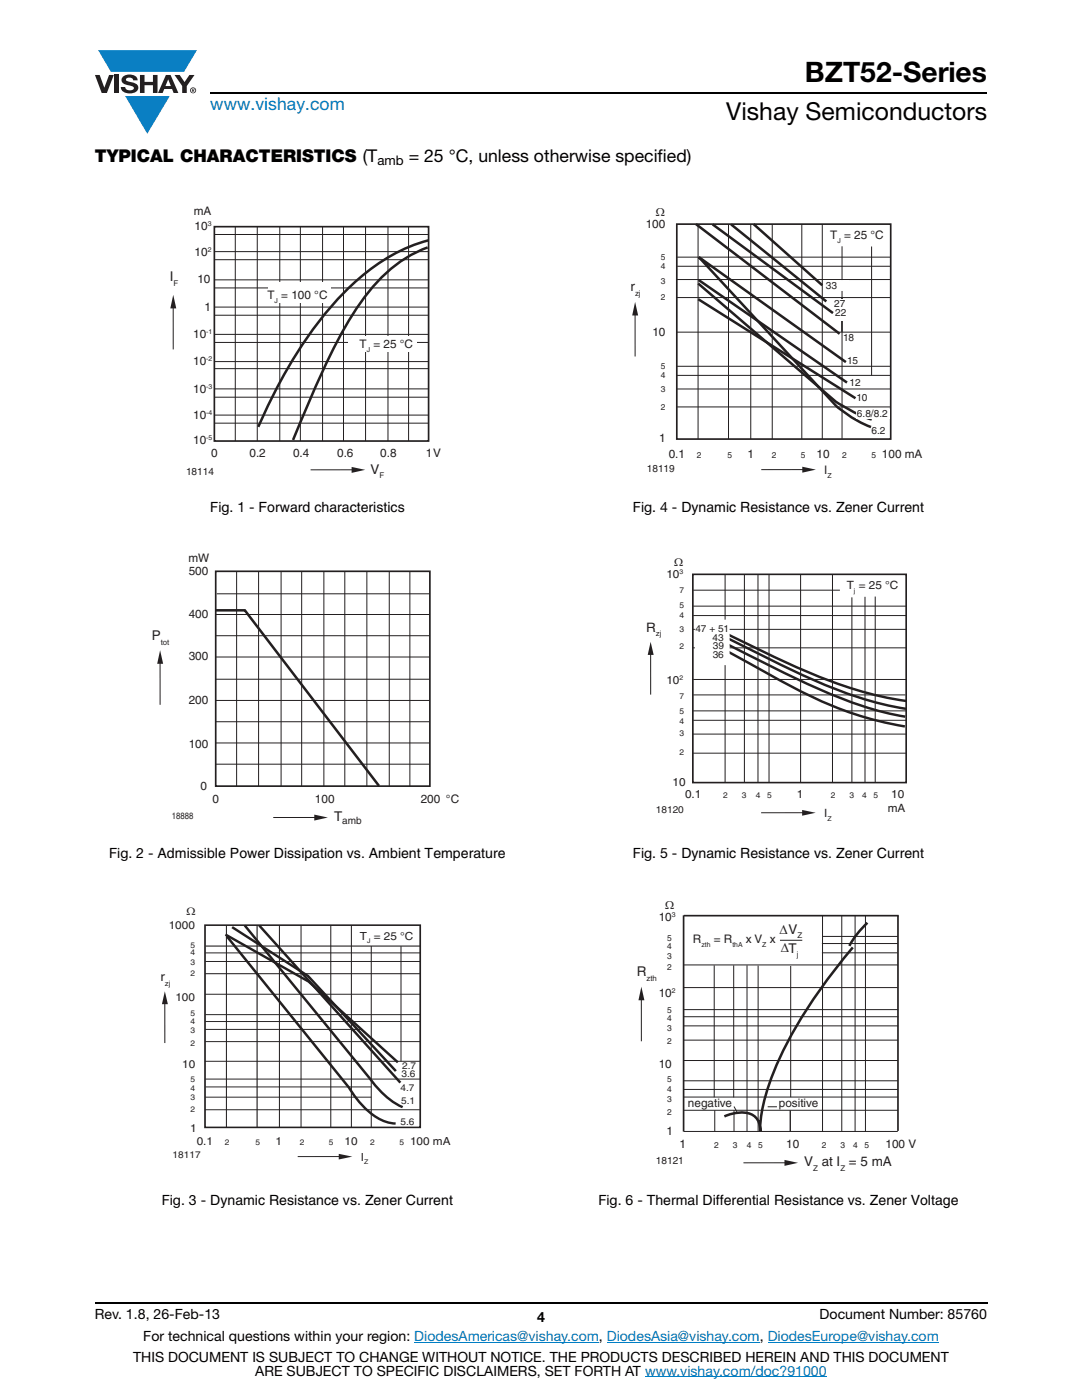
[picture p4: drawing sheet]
<svg xmlns="http://www.w3.org/2000/svg" width="216mm" height="279mm" viewBox="0 0 216 279" stroke-linecap="round" stroke-linejoin="round" font-family="sans-serif">
<g fill="#0a7fc3">
<path d="M19.6 10h19.7l-2.6 4.3h-1.1h-13.5z"/>
<path d="M25 19.2h8.9l-4.5 7.5z"/>
</g>
<g fill="#231f20">
<path d="M18.9 15h1l.9 2.5 1-2.5h.9l-1.4 3.6h-1z"/>
<path d="M22.9 15h.9v3.6h-.9z"/>
<path d="M24.6 15.3a2.1 2.1 0 0 1 2.8 .3l.1 .4h-.9a.79 .79 0 0 0-.7-.5 .79 .79 0 0 0-.8 .4l.3 .3 1 .2a1.08 1.08 0 0 1 1.2 1 1.08 1.08 0 0 1-1.1 1.2 1.73 1.73 0 0 1-2.4-1.2h.9a.96 .96 0 0 0 .8 .6 .96 .96 0 0 0 .9-.4 1.31 1.31 0 0 0-1.2-.6 1.03 1.03 0 0 1-1.1-.6 1.03 1.03 0 0 1 .2-1.1z"/>
<path d="M27.9 15h.9v1.3h1.7v-1.3h.9v3.6h-.9v-1.6h-1.7v1.6h-.9z"/>
<path d="M34.8 15h1.1l.9 1.4 1-1.4h1l-1.5 2.2v1.4h-.9v-1.4z"/>
<path d="M33.6 15.9l.5 1.3h-1.1zM33.1 15l-1.6 3.6h1l.3-.8h1.5l.3 .8h1l-1.6-3.6z"/>
<path d="M38.1 18a.46 .46 0 0 1 .9 0 .46 .46 0 0 1-.9 0zM37.9 18a.6 .6 0 0 0 1.2 0 .6 .6 0 0 0-1.2 0z"/>
<path d="M38.4 17.8h.2v.2h-.2zM38.3 17.7v.7h.1v-.3l.4 .3-.2-.3 .2-.2-.1-.2z"/>
</g>
<path d="M42 18.6h155M18.9 260h178.1" fill="none" stroke="#000" stroke-width=".36"/>
<path d="M82.7 267.9h36.8M121.1 267.9h30.5M128.7 274.8h36.3M153.2 267.9h34.1" fill="none" stroke="#007ec4" stroke-width=".2"/>
<path d="M71.6 93.8h-9.6" fill="none" stroke="#231f20" stroke-width=".2"/>
<path d="M70.2 93.2l2.7 .6-2.7 .6z" fill="#231f20"/>
<path d="M42.8 45.2h42.7v42.8h-42.7z" fill="none" stroke="#231f20" stroke-width=".34"/>
<g fill="none" stroke="#231f20" stroke-width=".2">
<path d="M42.8 46.8h42.7M42.8 50.2h42.7M42.8 55.9h42.7M42.8 57.5h42.7M42.8 51.8h42.7M46.9 45.3v42.7M51.3 45.3v42.7M55.8 45.3v42.7M59.9 45.2v42.8M64.4 45.2v42.8M68.5 45.2v42.8M72.9 45.2v42.8"/>
<path d="M77.4 45.2v42.8M81.5 45.2v42.8M42.8 72.2h42.7M42.8 73.6h42.7M42.8 77.6h42.7M42.8 79.3h42.7M42.8 61.3h42.7M42.8 66.7h42.7M42.8 68.3h42.7M42.8 62.9h42.7M42.8 84.5h42.7M42.8 82.8h42.7"/>
</g>
<path d="M85.3 49.4a28.9 28.9 0 0 0-13.8 11.6 124.5 124.5 0 0 0-10.8 21.5l-2.2 5.3M85.5 48a38.5 38.5 0 0 0-18.3 11.9 94.8 94.8 0 0 0-15.7 25.3" fill="none" stroke="#231f20" stroke-width=".5"/>
<g fill="#fff">
<path d="M53.5 56.4h12.6v4.1h-12.6z"/>
<path d="M69.6 67h13.6v3.1h-13.6z"/>
</g>
<path d="M34.6 60.1v9.6" fill="none" stroke="#231f20" stroke-width=".2"/>
<path d="M34.6 58.8l.6 2.7h-1.2z" fill="#231f20"/>
<path d="M43 114h42.8v42.9h-42.8z" fill="none" stroke="#231f20" stroke-width=".34"/>
<g fill="none" stroke="#231f20" stroke-width=".2">
<path d="M43.2 118.5h42.6M47.2 114.1v42.8M51.6 114.1v42.8M56.1 114.1v42.8M60.2 114v42.9M64.6 114v42.9M68.8 114v42.9M73.2 114v42.9M77.7 114v42.9M81.8 114v42.9M43 135.6h42.8M43.1 139.8h42.7"/>
<path d="M43.1 126.9h42.7M43.1 122.6h42.7M43.1 131.1h42.7M43.1 152.5h42.7M43.1 148.3h42.6M43.1 144h42.6M64.1 163.1l-9.6 .1"/>
</g>
<path d="M43.1 121.8h5.8l26.7 35" fill="none" stroke="#231f20" stroke-width=".5"/>
<path d="M62.7 162.6l2.7 .6-2.7 .6z" fill="#231f20"/>
<path d="M31.9 131v9.7" fill="none" stroke="#231f20" stroke-width=".2"/>
<path d="M31.9 129.8l.7 2.7h-1.2z" fill="#231f20"/>
<path d="M40.9 184.6h43v40.4h-43z" fill="none" stroke="#231f20" stroke-width=".33"/>
<path d="M40.9 194.3h42.9zM51.3 184.7v40.3zM41 188.8h42.9zM45.2 184.7v40.3z" fill-rule="evenodd" fill="#231f20"/>
<g fill="none" stroke="#231f20" stroke-width=".2">
<path d="M40.9 194.3h42.9M40.9 198.4h43M41 190.2h42.8M41 191.9h42.8M41 188.8h42.9M45.2 184.7v40.3M51.3 184.7v40.3M55.8 184.6v40.4M60.1 184.7v40.3M66 184.7v40.3M70.1 184.6v40.4M74.1 188.8v36.1"/>
<path d="M80 188.8v23M40.9 211.8h42.9M40.9 205.4h31.4M41 207.9h42.9M41 219h33.1M41 203.9h42.8M41 215.4h42.8M41 202.5h42.8M41 216.9h33.1M40.9 221.5h42.9M69 230.8h-9.6"/>
</g>
<path d="M45 186.5l16.6 9.4 17.8 16.1M45.2 186.8l24.5 30.3a17.7 17.7 0 0 0 6.5 6.5l1.3 .4 1.4 .2M46.3 185l15.1 9.8 17.6 19M48.8 184.7l25 30.6a17.8 17.8 0 0 0 6.5 5.7M51.7 184.7l28.2 31.4" fill="none" stroke="#231f20" stroke-width=".49"/>
<path d="M67.6 230.3l2.7 .5-2.7 .6z" fill="#231f20"/>
<path d="M32.9 199v9.2" fill="none" stroke="#231f20" stroke-width=".2"/>
<path d="M32.9 197.8l.6 2.6h-1.2z" fill="#231f20"/>
<path d="M135 44.7h42.7v42.9h-42.7z" fill="none" stroke="#231f20" stroke-width=".34"/>
<g fill="none" stroke="#231f20" stroke-width=".2">
<path d="M135.1 55.8h42.6M135.1 59.4h42.6M135.1 51.3h42.6M135.1 53.1h42.6M139.3 44.8v42.8M145.4 44.8v42.8M149.8 44.7v42.9M154.1 44.8v42.8M160 44.8v42.8M164.1 44.7v42.9M168 49.2v38.4M173.9 49.2v25.7"/>
<path d="M135 74.9h42.7M135 73.1h42.7M135 66.3h42.6M135.1 77.6h42.6M135.1 81.2h42.6"/>
</g>
<path d="M138.9 44.7l28.6 21.9M139.3 56.6l27.5 23.6a33.1 33.1 0 0 0 7.1 3.5M139.3 59.7l31.4 19.8M139.4 55.9l29.6 20.4M142.2 44.8l24 17.7M145.9 44.8l19 15.4M150.4 44.7l13.7 12.2M168.8 72.3l-29.3-21 27.4 29.7a24.6 24.6 0 0 0 6.9 4.2" fill="none" stroke="#231f20" stroke-width=".5"/>
<g fill="#fff">
<path d="M170.9 81.7h6.6v1.9h-6.6z"/>
<path d="M166.5 59.6h4.3v4.3h-4.3z"/>
</g>
<path d="M164.3 55.9h5.2l-.2 2.2h-5z" fill-rule="evenodd" fill="#fff"/>
<path d="M161.5 93.7h-9.6" fill="none" stroke="#231f20" stroke-width=".2"/>
<path d="M160.1 93.1l2.7 .6-2.7 .6z" fill="#231f20"/>
<path d="M126.7 61.5v9.6" fill="none" stroke="#231f20" stroke-width=".2"/>
<path d="M126.7 60.2l.6 2.8h-1.2z" fill="#231f20"/>
<path d="M138.2 114.6h42.6v41.6h-42.6z" fill="none" stroke="#231f20" stroke-width=".33"/>
<g fill="none" stroke="#231f20" stroke-width=".2">
<path d="M138.3 117.8h29.3M144.7 114.7v41.5M148.5 114.7v41.5M151.2 114.7v41.5M153.5 114.6v41.6M159.7 114.6v41.6M166.1 114.6v41.6M170 119.2v37M172.6 119.1v37.1M174.6 119.1v37.1M138.3 125.6h42.5M138.3 129.3h42.5"/>
<path d="M138.3 121h42.5M138.3 122.8h42.5M138.3 135.6h42.5M138.3 138.7h42.4M138.3 146.5h42.5M138.3 150.3h42.5M138.3 141.9h42.5M138.3 143.8h42.5M161.5 162.2h-9.6"/>
</g>
<path d="M144.6 127.1l5.6 2.8a140.6 140.6 0 0 0 22.7 9.8l3.9 1 4 .8M144.7 128.4l6.1 3a148.5 148.5 0 0 0 22.7 9.9l3.6 1 3.5 .7M144.7 126.4l4.7 2.3a130.5 130.5 0 0 0 25 10l6.5 1.2M144.8 129.8l5.7 3.1a105.8 105.8 0 0 0 21.5 10.1l4.1 1.1 4.5 .9" fill="none" stroke="#231f20" stroke-width=".49"/>
<path d="M160.1 161.6l2.7 .6-2.7 .6z" fill="#231f20"/>
<path d="M129.8 129.3v9.3" fill="none" stroke="#231f20" stroke-width=".2"/>
<path d="M129.8 128.1l.6 2.6h-1.2z" fill="#231f20"/>
<path d="M138.8 123.8h6.6v8.8h-6.6z" fill="#fff"/>
<path d="M138.8 123.8h6.6v8.8h-6.6z" fill="none" stroke="#fff" stroke-width=".33"/>
<g fill="none" stroke="#231f20" stroke-width=".2">
<path d="M128 198.2v9.6M136.4 197.1h42.7M136.4 192.6h42.8M142.5 192.7v26.3M146.4 192.7v26.3M149.1 192.7v33.1M151.3 192.7v33.1M157.8 192.8v26.2M164 188.3h15.2M164 190.2h15.1M164.1 182.7v43.2M164.1 186.9h15.1"/>
<path d="M168 182.7v43.1M170.6 182.7v43.2M172.7 182.7v43.2M136.4 211.6h42.8M136.4 218.9h42.8M136.4 217.4h42.8M136.4 215.7h42.8M136.4 207.6h42.8M136.5 201.5h42.7M136.5 204.7h42.7M136.5 202.9h42.7M136.4 225.8h42.7"/>
<path d="M136.4 221.6h42.8M142.6 221.6v4.2M146.5 220.8l.5 1.1M146.5 221.6v4.2M153.2 220.9h1.8"/>
</g>
<path d="M136.4 182.7v43.1M136.4 182.7h42.9M179.2 182.7v43" fill="none" stroke="#231f20" stroke-width=".34"/>
<path d="M170.2 189.1a94.8 94.8 0 0 0-16 25.3 28.1 28.1 0 0 0-2.5 11.3 3.3 3.3 0 0 0-3.5-3.7l-1.7 .2-2 .6M173.1 184.2a17.7 17.7 0 0 0-3.6 4.6" fill="none" stroke="#231f20" stroke-width=".5"/>
<path d="M157.7 221.6v4.2" fill="none" stroke="#231f20" stroke-width=".27"/>
<path d="M128 196.9l.6 2.7h-1.2z" fill="#231f20"/>
<path d="M158 232.1h-9.7" fill="none" stroke="#231f20" stroke-width=".2"/>
<path d="M156.5 231.5l2.7 .6-2.7 .6z" fill="#231f20"/>
<path d="M155.6 187.7h4.5" fill="none" stroke="#231f20" stroke-width=".2"/>
<text font-size="5.6" x="160.6" y="16.4">BZT52-Series</text>
<text font-size="4.9" x="144.9" y="24">Vishay Semiconductors</text>
<text font-size="3.5" fill="#007ec4" x="42" y="21.9">www.vishay.com</text>
<g font-size="3.5">
<text x="18.9" y="32.3">TYPICAL CHARACTERISTICS (T</text>
<text x="81.6" y="32.3">= 25 °C, unless otherwise specified)</text>
</g>
<g font-size="2.8">
<text x="42" y="102.1">Fig. 1 - Forward characteristics</text>
<text x="126.3" y="102.1">Fig. 4 - Dynamic Resistance vs. Zener Current</text>
<text x="21.8" y="171.3">Fig. 2 - Admissible Power Dissipation vs. Ambient Temperature</text>
<text x="126.3" y="171.3">Fig. 5 - Dynamic Resistance vs. Zener Current</text>
<text x="32.3" y="240.5">Fig. 3 - Dynamic Resistance vs. Zener Current</text>
<text x="119.4" y="240.4">Fig. 6 - Thermal Differential Resistance vs. Zener Voltage</text>
<text x="18.9" y="263.3">Rev. 1.8, 26-Feb-13</text>
<text x="107.2" y="263.8">4</text>
<text x="163.6" y="263.3">Document Number: 85760</text>
<text x="28.6" y="267.7">For technical questions within your region: DiodesAmericas@vishay.com, DiodesAsia@vishay.com, DiodesEurope@vishay.com</text>
<text x="26.5" y="271.7">THIS DOCUMENT IS SUBJECT TO CHANGE WITHOUT NOTICE. THE PRODUCTS DESCRIBED HEREIN AND THIS DOCUMENT</text>
<text x="50.9" y="274.6">ARE SUBJECT TO SPECIFIC DISCLAIMERS, SET FORTH AT www.vishay.com/doc?91000</text>
</g>
<g font-size="2.7" fill="#231f20">
<text x="33.9" y="56.2">I</text>
<text x="125.8" y="58.2">r</text>
<text x="73.9" y="94.6">V</text>
<text x="30.3" y="127.8">P</text>
<text x="66.7" y="163.9">T</text>
<text x="155.6" y="186.3">ΔV</text>
<text x="155.8" y="190">ΔT</text>
<text x="127.1" y="194.8">R</text>
<text x="160.5" y="232.8">V at I = 5 mA</text>
</g>
<text font-size="2.6" x="75.3" y="33">amb</text>
<text font-size="2.6" fill="#231f20" x="128.9" y="126.1">R</text>
<text font-size="2.5" fill="#231f20" x="32" y="195.9">r</text>
<g font-size="2.3" fill="#231f20">
<text x="38.6" y="42.8">mA</text>
<text x="38.8" y="45.9">10</text>
<text x="128.8" y="45.4">100</text>
<text x="130.9" y="43.1">Ω</text>
<text x="165.7" y="47.8">T = 25 °C</text>
<text x="38.8" y="51.1">10</text>
<text x="39.4" y="56.5">10</text>
<text x="53.4" y="59.7">T</text>
<text x="56.1" y="59.7">= 100 °C</text>
<text x="40.8" y="62.1">1</text>
<text x="38.6" y="67.4">10</text>
<text x="71.8" y="69.4">T</text>
<text x="74.5" y="69.4">= 25 °C</text>
<text x="130.2" y="67">10</text>
<text x="38.6" y="72.9">10</text>
<text x="38.6" y="78.3">10</text>
<text x="38.6" y="83.6">10</text>
<text x="38.6" y="88.7">10</text>
<text x="131.5" y="88.1">1</text>
<text x="42.1" y="91.1">0</text>
<text x="49.8" y="91.1">0.2</text>
<text x="58.5" y="91.1">0.4</text>
<text x="67.3" y="91.1">0.6</text>
<text x="75.9" y="91.1">0.8</text>
<text x="85" y="91.1">1V</text>
<text x="133.4" y="91.4">0.1</text>
<text x="149.2" y="91.4">1</text>
<text x="162.9" y="91.4">10</text>
<text x="164.5" y="94.6">I</text>
<text x="176" y="91.4">100 mA</text>
<text x="37.6" y="112.2">mW</text>
<text x="134.5" y="113">Ω</text>
<text x="37.7" y="114.7">500</text>
<text x="133" y="115.4">10</text>
<text x="168.9" y="117.6">T = 25 °C</text>
<text x="37.7" y="123.4">400</text>
<text x="37.7" y="131.8">300</text>
<text x="133" y="136.5">10</text>
<text x="37.7" y="140.5">200</text>
<text x="37.7" y="149.2">100</text>
<text x="40" y="157.6">0</text>
<text x="42.4" y="160.2">0</text>
<text x="62.8" y="160.2">100</text>
<text x="84" y="160.2">200 °C</text>
<text x="134.2" y="156.9">10</text>
<text x="136.7" y="159.2">0.1</text>
<text x="159" y="159.2">1</text>
<text x="177.8" y="159.2">10</text>
<text x="164.5" y="163">I</text>
<text x="177.1" y="162.1">mA</text>
<text x="131.4" y="183.8">10</text>
<text x="132.7" y="181.4">Ω</text>
<text x="138.3" y="188.1">R</text>
<text x="142.4" y="188.1">= R</text>
<text x="148.8" y="188.1">x V x</text>
<text x="131.4" y="199">10</text>
<text x="131.4" y="213">10</text>
<text x="137.3" y="221">negative</text>
<text x="155.4" y="221">positive</text>
<text x="133" y="226.5">1</text>
<text x="135.6" y="229.1">1</text>
<text x="156.9" y="229.1">10</text>
<text x="176.7" y="229.1">100 V</text>
</g>
<g font-size="2.2" fill="#231f20">
<text x="33.7" y="185.4">1000</text>
<text x="37.2" y="182.7">Ω</text>
<text x="71.8" y="187.5">T = 25 °C</text>
<text x="35" y="199.8">100</text>
<text x="36.4" y="213.1">10</text>
<text x="37.9" y="225.8">1</text>
<text x="39.3" y="228.6">0.1</text>
<text x="55" y="228.6">1</text>
<text x="68.7" y="228.6">10</text>
<text x="72" y="231.6">I</text>
<text x="81.8" y="228.6">100 mA</text>
</g>
<g font-size="2" fill="#231f20">
<text x="164.8" y="57.7">33</text>
<text x="166.5" y="61.3">27</text>
<text x="166.6" y="63.1">22</text>
<text x="168.2" y="68.1">18</text>
<text x="169" y="72.7">15</text>
<text x="169.5" y="77">12</text>
<text x="170.9" y="80">10</text>
<text x="171" y="83.1">6.8/8.2</text>
<text x="173.9" y="86.7">6.2</text>
<text x="37.1" y="94.7">18114</text>
<text x="129.1" y="94.3">18119</text>
<text x="68.3" y="164.5">amb</text>
<text x="130.9" y="232.3">18121</text>
</g>
<g font-size="1.9" fill="#231f20">
<text x="138.8" y="126.1">47 + 51</text>
<text x="142.2" y="127.9">43</text>
<text x="142.2" y="131.4">36</text>
<text x="142.2" y="129.6">39</text>
<text x="130.9" y="162.3">18120</text>
<text x="80.1" y="215">3.6</text>
<text x="80.3" y="213.3">2.7</text>
<text x="79.9" y="217.6">4.7</text>
<text x="80" y="220.3">5.1</text>
<text x="79.9" y="224.5">5.6</text>
<text x="34.5" y="231.1">18117</text>
</g>
<text font-size="1.8" fill="#231f20" x="34.3" y="163.5">18888</text>
<g font-size="1.7" fill="#231f20">
<text x="131.9" y="51.8">5</text>
<text x="131.9" y="53.7">4</text>
<text x="131.9" y="56.7">3</text>
<text x="131.9" y="60">2</text>
<text x="131.9" y="73.6">5</text>
<text x="131.9" y="75.5">4</text>
<text x="131.9" y="78.2">3</text>
<text x="131.9" y="81.7">2</text>
<text x="139" y="91.4">2</text>
<text x="145.2" y="91.4">5</text>
<text x="154" y="91.4">2</text>
<text x="159.8" y="91.4">5</text>
<text x="168.1" y="91.4">2</text>
<text x="173.9" y="91.4">5</text>
<text x="133.1" y="187.8">5</text>
<text x="133.1" y="189.4">4</text>
<text x="133.1" y="191.4">3</text>
<text x="133.1" y="193.6">2</text>
<text x="133.1" y="202.2">5</text>
<text x="133.1" y="203.8">4</text>
<text x="133.1" y="205.8">3</text>
<text x="133.1" y="208.4">2</text>
<text x="133.1" y="215.9">5</text>
<text x="133.1" y="217.8">4</text>
<text x="133.1" y="219.9">3</text>
<text x="133.1" y="222.4">2</text>
<text x="142.5" y="229.2">2</text>
<text x="146.2" y="229.2">3</text>
<text x="149" y="229.2">4</text>
<text x="151.3" y="229.2">5</text>
<text x="164" y="229.2">2</text>
<text x="167.7" y="229.2">3</text>
<text x="170.3" y="229.2">4</text>
<text x="172.5" y="229.2">5</text>
</g>
<g font-size="1.6" fill="#231f20">
<text x="34.6" y="57.1">F</text>
<text x="126.7" y="59.1">zj</text>
<text x="75.7" y="95.5">F</text>
<text x="135.6" y="118.4">7</text>
<text x="135.6" y="121.4">5</text>
<text x="135.6" y="123.4">4</text>
<text x="32.1" y="128.7">tot</text>
<text x="135.6" y="126.1">3</text>
<text x="135.6" y="129.6">2</text>
<text x="135.6" y="139.4">7</text>
<text x="135.6" y="142.4">5</text>
<text x="135.6" y="144.4">4</text>
<text x="135.6" y="146.8">3</text>
<text x="135.6" y="150.6">2</text>
<text x="144.3" y="159.2">2</text>
<text x="148" y="159.2">3</text>
<text x="150.8" y="159.2">4</text>
<text x="153.1" y="159.2">5</text>
<text x="165.8" y="159.2">2</text>
<text x="169.5" y="159.2">3</text>
<text x="172.1" y="159.2">4</text>
<text x="174.3" y="159.2">5</text>
<text x="38" y="189.2">5</text>
<text x="38" y="190.7">4</text>
<text x="159" y="191">j</text>
<text x="159.1" y="187.2">Z</text>
<text x="38" y="192.6">3</text>
<text x="38" y="194.7">2</text>
<text x="129" y="195.7">zth</text>
<text x="38" y="202.9">5</text>
<text x="38" y="204.3">4</text>
<text x="38" y="206.2">3</text>
<text x="38" y="208.7">2</text>
<text x="38" y="215.9">5</text>
<text x="38" y="217.7">4</text>
<text x="38" y="219.6">3</text>
<text x="38" y="222">2</text>
<text x="44.8" y="228.6">2</text>
<text x="51" y="228.6">5</text>
<text x="59.8" y="228.6">2</text>
<text x="65.6" y="228.6">5</text>
<text x="73.9" y="228.6">2</text>
<text x="79.7" y="228.6">5</text>
<text x="162.3" y="233.7">Z</text>
<text x="167.7" y="233.7">Z</text>
</g>
<g font-size="1.5" fill="#231f20">
<text x="130.9" y="126.9">zj</text>
<text x="32.9" y="196.7">zj</text>
</g>
<g font-size="1.4" fill="#231f20">
<text x="41.4" y="45.2">3</text>
<text x="41.4" y="50.3">2</text>
<text x="167.1" y="48.6">J</text>
<text x="54.8" y="60.5">J</text>
<text x="41.2" y="66.6">-1</text>
<text x="73.2" y="70.2">J</text>
<text x="41.2" y="72.1">-2</text>
<text x="41.2" y="77.6">-3</text>
<text x="41.2" y="82.8">-4</text>
<text x="41.2" y="87.9">-5</text>
<text x="165.1" y="95.4">Z</text>
<text x="134" y="183">3</text>
<text x="139.9" y="188.9">zth</text>
<text x="146.1" y="188.9">thA</text>
<text x="152.1" y="188.9">Z</text>
<text x="134" y="198.2">2</text>
</g>
<g font-size="1.3" fill="#231f20">
<text x="135.6" y="114.6">3</text>
<text x="170.4" y="118.4">j</text>
<text x="135.6" y="135.7">2</text>
<text x="165.1" y="163.8">Z</text>
<text x="73.3" y="188.2">J</text>
<text x="72.6" y="232.4">Z</text>
</g>
</svg>
